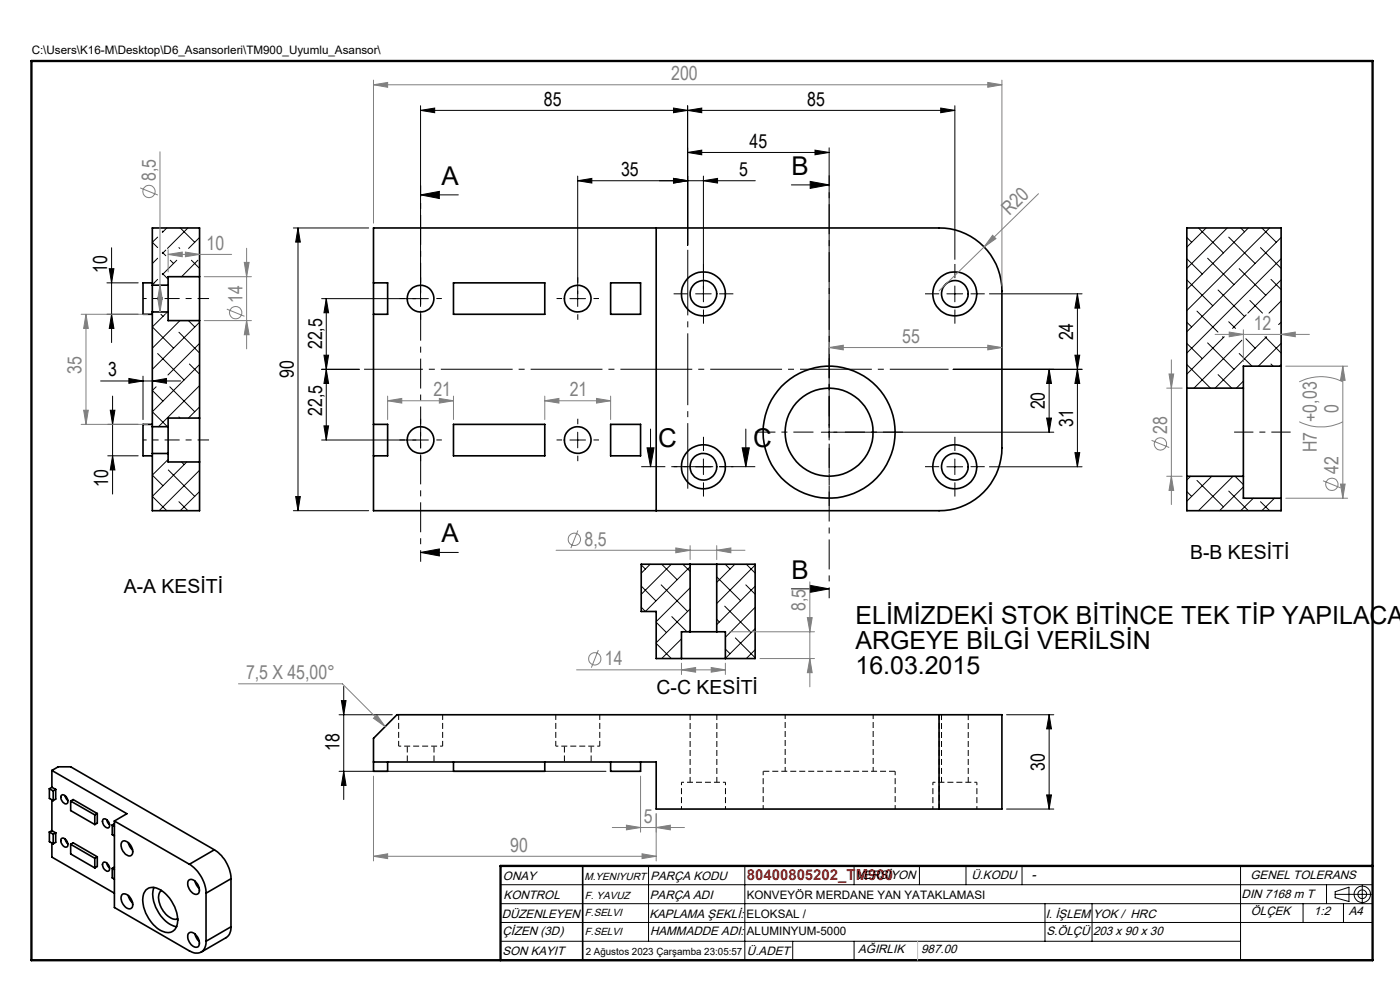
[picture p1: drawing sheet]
<svg xmlns="http://www.w3.org/2000/svg" width="297mm" height="210mm" viewBox="0 0 297 210" stroke-linecap="round" stroke-linejoin="round" font-family="sans-serif">
<g fill="none" stroke="#000" stroke-width=".21">
<path d="M89.2 23.4l3-.5v1zM89.2 22.4v42.6M89.2 23.4h113.4M122.6 38.3l3-.5v1zM122.6 37.4v27.6M122.6 38.3h37.6M142.9 37.8l3 .5-3 .5zM142.9 22.9l3 .5-3 .5zM145.9 23.4l3-.5v1zM145.9 32.3l3-.5v1zM145.9 22.4v29.6M145.9 32.3h30"/>
<path d="M149.2 38.3l3-.5v1zM149.2 37.4v26.6M167.9 39.2h8M171.9 38.5l4 .7-4 .8zM172.9 31.8l3 .5-3 .5zM175.9 31.4v61.9M199.6 22.9l3 .5-3 .5zM202.6 22.4v32.6M22.7 60h6.6M23.2 57h1l-.5 3zM23.7 52.6v20.1M33.4 54.8l-1.1 1.1"/>
<path d="M33.4 59.3l-.7 .7M33.4 50.3l-1.1 1.1 1.1 1.1M34.4 58l1.3 1.2M34.4 53.5l.8 .7M34.4 49l.2 .2M35.2 53l-.8 .8M35.4 48.4l-1 .9M36.1 55.2l.7 .7M37.5 55.2l-3.1 3.1M38 52.5l.1 .2M38.2 48.4l3.1 3M39.9 48.4l-4.4 4.3"/>
<path d="M40.6 55.2l1.7 1.7M42 55.2l-3.5 3.5M42.2 50.5l-2.2 2.2M62.2 48.4h16M63.2 48.4v59.9M63.2 48.4l.5 3h-1zM89.2 41.3l4-.7v1.5zM89.2 41.3h8M251.8 59.4l5.5 5.5M251.8 54.9l3.3 3.2M251.8 50.4l1 1M254.2 48.4l5.3 5.2"/>
<path d="M255.9 48.4l-4.1 4M256.2 54.8l5.6 5.6M260.3 48.4l-8.5 8.5M260.7 50.3l5.6 5.6M262.9 57l5.6 5.6M263.2 48.4l.8 .8M264.8 48.4l-13 13M267.4 52.5l4.4 4.4M267.7 48.4l3.1 3M269.3 48.4l-17.5 17.5M269.6 59.3l2.2 2.1M271.8 50.4l-20 20"/>
<path d="M271.8 54.9l-20 20M271.8 59.4l-7.1 7M22.7 66.7h6.6M23.7 66.7l.5 3h-1zM30.3 79.8v9.2M32.7 60l-.4 .4M33.4 75l5.7 5.6M34.1 66.7l.5 .4M35 66.7l-2.7 2.6 4.5 4.6M35.5 66.2l-.3 .3M38 70.5l4.3 4.4M38.2 68l-5.9 5.9"/>
<path d="M40 68l1.3 1.3M40.2 77.2l2.1 2.2M42.3 68.4l-10 9.9M42.3 72.8l-6.7 6.7M42.3 77.3l-10 10 3.2 3.2M68.2 63.4h22.7M68.2 78.3h8M68.7 75.3h1l-.5 3zM69.2 63.4l.5 2.9h-1zM69.2 78.3l.5 3h-1zM69.2 63.4v29.9M120.9 63.4h3.3"/>
<path d="M147.6 62.3h3.3M200.9 62.3h3.3M202.2 78.3h27.4M202.6 60.7v3.3M209.9 62.3h19.7M222.6 78.3v13.4M222.6 78.3l.5 3h-1.1zM228 75.3h1.1l-.5 3zM228.6 62.3v36.7M228.6 62.3l.5 3.1h-1.1zM228.6 78.3l.5 3h-1.1zM251.8 77.3l5 5"/>
<path d="M251.8 72.8l3.3 3.3M251.8 68.4l1 .9M253.9 66l4.5 4.4M256.2 72.7l5.6 5.6M258.4 79.5l2.9 2.8M258.4 61.5l5.6 5.6M259.4 71.4l.1 .2M259.7 71.4l-7.9 8M260.7 68.3l1.4 1.4M262.9 75l2.7 2.7M263.5 72.2l-10.2 10.1M264.3 71.9l2 2"/>
<path d="M264.4 66.8l-2.9 2.9M265.1 63.7l2.7 2.7M268.4 71.4l3.4 3.5M268.7 71.4l-10.9 10.9M269.6 77.2l.5 .5M271.8 63.8l-2.6 2.6M271.8 68.4l-.5 .5M271.8 72.8l-4.9 4.9M271.8 77.3l-.4 .4M21.3 80.8h17M22.9 90h6.4M22.9 96.7h6.4"/>
<path d="M23.4 87h1l-.5 3zM23.9 84v20.8M23.9 96.7l.5 3h-1zM27.3 80.3l3 .5-3 .5zM32.3 80.8l3-.5v1zM32.5 96.2l-.2 .1M33.1 82l-.8 .8 2.3 2.3M35.7 97.5l-3.4 3.3 2.3 2.2M35.7 99.7l5.6 5.6M36 82l5.3 5.3M38 88.4l.2 .3M38.5 98l.6 .6"/>
<path d="M39.6 98l-7.3 7.3 3.1 3M42.3 99.8l-8.5 8.5M42.3 81.8l-8.7 8.7M42.3 86.3l-2.3 2.4M68.2 93.3h22.7M68.7 90.3h1l-.5 3zM89.2 91.7v3.3M120.9 93.3h3.3M122.6 91.7v3.3M137.3 95h1.4l-.7 4zM138 91v8M147.6 99h3.3"/>
<path d="M149.2 97.4v3.3M157.4 95h1.6l-.8 4zM158.2 91v8M200.9 99h3.3M202.6 97.4v3.3M209.9 99h19.7M222 88.7h1.1l-.5 3zM223.6 91.7h-49.4M228 96h1.1l-.5 3zM263.8 80.8l-1.5 1.5M38 106.4l1.9 1.9M42.3 104.3l-4.1 4"/>
<path d="M62.2 108.3h16M62.7 105.3h1l-.5 3zM89.2 117.2l4-.8v1.5zM89.2 117.2h8M136 119.8l.9 .9M137.9 119.7l-1.9 1.9M140.4 119.7l3.3 3.3M142.4 119.7l-6.4 6.4M144.9 119.7l1.5 1.5M153.8 119.7l1.1 1M155.9 119.7l-3.9 3.8M158.3 119.7l1.9 1.9"/>
<path d="M160.2 119.9l-8.2 8.1M251.8 104.3l1 1M252.6 101l-.8 .8M253.9 101.9l5.6 5.6M257.1 101l-5.3 5.3M260.7 104.2l4.1 4.1M261.6 101l-7.4 7.3M262 101l1.8 1.8M263.8 103.3l-5.1 5M265.9 105.7l-2.7 2.6M267.4 106.4l1.9 1.9M270.4 105.7l-2.7 2.6"/>
<path d="M136 124.3l3.1 3.2M139.2 136.5l3.2 3.2M139.2 132l2.2 2.2M140.3 124.1l5.6 5.6M142.5 130.8l3.2 3.2M144.6 135.5l-4.2 4.2M146.4 120.2l-9.5 9.5-.9-.9M146.4 124.7l-7.2 7.2M146.4 129.2l-7.2 7.1M146.4 133.7l-.3 .3M152 131.4l.6 .5M152 122.4l5.1 5.1"/>
<path d="M153.7 128.6l5.6 5.6M153.9 137.7l1 1M156 135.3l4.2 4.2M158.2 124.1l2 1.9M160.2 124.3l-8.2 8.2M160.2 128.8l-6.3 6.4M160.2 133.3l-6.3 6.4M160.2 137.8l-1.9 1.9M167.9 124.9h8M171.9 124.2l4 .7-4 .8zM71.9 151.6h11.3M72.4 148.6h1l-.5 3z"/>
<path d="M72.9 145.6v24M213.5 151.6h10.1M222.6 151.6l.5 3h-1.1zM222.6 151.6v20M71.9 163.6h56.7M72.9 163.6l.5 3h-1zM213.5 171.6h10.1M222 168.6h1.1l-.5 3zM106.2 187.7h185M106.2 191.7h185M106.2 195.7h185M106.2 199.7h157"/>
<path d="M137.6 183.7v16M158 183.7v20M168.2 199.7v4M181.2 183.7v4M181.2 199.7v4M195.1 183.7v4M204.9 183.7v4M216.8 183.7v4M221.7 191.7v8M231.7 191.7v8M263.2 183.7v20M276.4 191.7v4"/>
<path d="M281.4 187.7v4M283.2 189.7h7.8M283.2 189.2l3-1v3l-3-.8zM285 191.7v4M289 187.8v3.8"/>
<circle cx="289" cy="189.7" r=".93"/>
<circle cx="289" cy="189.7" r="1.74"/>
</g>
<g fill="none" stroke="#000" stroke-width=".35">
<path d="M32.3 60h-2v6.7h2M42.3 58.7v9.3M42.3 58.7v-10.3h-10v12.1M42.3 58.7h-6.6v1.8M79.2 48.4h120a13.3 13.3 0 0 1 13.3 13.3v33.3a13.3 13.3 0 0 1-13.3 13.3h-120zM79.2 60h3v6.7h-3M96.2 60h19.4v6.7h-19.4zM129.5 60h6.4v6.7h-6.4zM139.2 48.4v59.9M32.3 60.5v5.7M32.3 60.5h3.4M32.3 66.2v24.3"/>
<path d="M32.3 66.2h3.4M35.7 60.5v5.7M35.7 66.2v1.8h6.6M42.3 68v20.7M271.8 77.7v28M271.8 77.7v-29.3h-20v33.9M271.8 77.7h-8v4.6M32.3 90.5v5.7M32.3 96.2v12.1h10v-10.3M32.3 90h-2v6.7h2M32.3 96.2h3.4M32.3 90.5h3.4"/>
<path d="M35.7 90.5v5.7M35.7 96.2v1.8h6.6M42.3 88.7v9.3M42.3 88.7h-6.6v1.8M79.2 90h3v6.7h-3M96.2 90h19.4v6.7h-19.4zM129.5 90h6.4v6.7h-6.4zM251.8 82.3v18.7M251.8 82.3h12M263.8 82.3v18.7M146.4 119.7h5.6M146.4 119.7h-10.4v10h3.2v10h5.4"/>
<path d="M146.4 119.7v14.3M152 119.7h8.2v20h-6.3M152 119.7v14.3M251.8 101v7.3h20v-2.6M251.8 101h12M263.8 101v4.7h8M144.6 139.7h9.3M146.4 134h5.6M146.4 134h-1.8v5.7M152 134h1.9v5.7M199.2 151.6h13.3v20h-13.3M199.2 151.6h-115l-5 5v7h3v-2"/>
<path d="M199.2 151.6v20M10.5 167.3l.8 .5M10.5 167.3v2.1l.8 .4M10.5 176.5v2l.8 .5M10.5 176.5l.8 .4M11 163.4l15.9 9.2-2.6 1.6M11 163.4l1.3-.7h2.7l30.5 17.6M11 176.2l.8 .5M11 163.4v3.6M11 169.6v6.6M11 178.8v3l13.3 7.7M11 167l.8 .5"/>
<path d="M11 167l-.5 .3M11 176.2l-.5 .3M11.3 167.8v2M11.3 176.9v2.1M11.8 167.5v2l-.5 .3M11.8 176.7v2l-.5 .3M11.8 167.5l-.5 .3M11.8 176.7l-.5 .2M13 177.9a1.07 1.07 0 0 1 1.4 1.2 .54 .54 0 0 1-.4 .6 .54 .54 0 0 1-.7-.4 1.28 1.28 0 0 1-.3-1.4zM13 168.7a1.06 1.06 0 0 1 1.4 1.2 .5 .5 0 0 1-.3 .6 .5 .5 0 0 1-.6-.2 1.3 1.3 0 0 1-.5-1.6zM13.8 168.8l.6 1M13.8 178l.6 1"/>
<path d="M15 169.9l.5-.3 5.1 3M15 179.1l.5-.3 5.1 2.9M15 169.9v2l5.1 3M15 179.1v2l5.1 3M15 169.9l5.1 3M15 179.1l5.1 3M20.1 172.9v2M20.6 172.6v2l-.5 .3M20.6 172.6l-.5 .3M21.9 173.8a1.17 1.17 0 0 1 1.3 1.5 .64 .64 0 0 1-.6 .3 .64 .64 0 0 1-.6-.5 1.25 1.25 0 0 1-.1-1.3zM22.6 173.9l.2 .5 .4 .5M23.8 175l.5 .3"/>
<path d="M23.8 175v2.1l.5 .2M24.3 174.2v18.3l15.9 9.2a2.15 2.15 0 0 0 2.5 .3 2.15 2.15 0 0 0 1-2.3M24.3 174.2l15.9 9.1M24.3 174.8l-.5 .2M25.9 178.6a1.42 1.42 0 0 1 1.9 .9 1.26 1.26 0 0 1-.2 2.1 2.24 2.24 0 0 1-1.7-3zM27.2 178.7l.3 .9 .6 .7M79.2 161.6h60v10h60M96.2 161.6v2h19.4v-2M129.5 161.6v2h6.4v-2M20.1 182.1v2M20.6 181.7v2.1l-.5 .3M20.6 181.7l-.5 .4"/>
<path d="M21.9 182.9a1.18 1.18 0 0 1 1.1 .6 1.18 1.18 0 0 1 0 1.3 1.23 1.23 0 0 1-1.1-1.9zM22.6 183.1l.2 .5 .4 .5M23.8 184.2v2l.5 .3M23.8 184.2l.5 .3M24.3 183.9l-.5 .3M25.9 189.8a1.42 1.42 0 0 1 1.9 .9 1.26 1.26 0 0 1-.2 2.1 2.24 2.24 0 0 1-1.7-3zM27.2 190l.3 .8 .6 .7M30.9 188.8a2.47 2.47 0 0 1 3.2 0 7.6 7.6 0 0 1 3.4 7.7 2.15 2.15 0 0 1-3.4 .9 7.8 7.8 0 0 1-3.7-7.5zM32.6 188.3a7.4 7.4 0 0 0 2.7 7.2l1 .7 1.2 .4M34.2 188.9a2.89 2.89 0 0 0-.1 3.4 4 4 0 0 0 3.3 2.7l.3-.1M39.9 198.1a1.03 1.03 0 0 1 1.8 .4 1.81 1.81 0 0 1 .3 2.4 2.07 2.07 0 0 1-2.2-2.5zM40 186.7a1.26 1.26 0 0 1 1.8 .8 1.52 1.52 0 0 1 0 2.2 2.15 2.15 0 0 1-1.8-3z"/>
<path d="M40.2 183.3a7.8 7.8 0 0 1 3.5 6.2M41.4 186.9l.3 .8 .6 .8M41.4 198.1l.3 .8 .6 .8M43.7 189.5v10.2M45.5 180.3a7.8 7.8 0 0 1 3.5 6.1M45.5 180.3l-5.3 3M49 196.6a2.59 2.59 0 0 1-1 2.3l-5.3 3.1M49 186.4l-5.3 3.1M49 186.4v10.2M49 196.6l-5.3 3.1M123.6 183.7v20M106.2 203.7h185"/>
<circle cx="89.2" cy="63.3" r="2.83"/>
<circle cx="122.6" cy="63.3" r="2.83"/>
<circle cx="149.2" cy="62.3" r="2.83"/>
<circle cx="149.2" cy="62.3" r="4.7"/>
<circle cx="202.6" cy="62.3" r="2.83"/>
<circle cx="202.6" cy="62.3" r="4.7"/>
<circle cx="89.2" cy="93.4" r="2.83"/>
<circle cx="122.6" cy="93.4" r="2.83"/>
<circle cx="149.2" cy="99" r="2.83"/>
<circle cx="149.2" cy="99" r="4.7"/>
<circle cx="175.9" cy="91.7" r="9.3"/>
<circle cx="175.9" cy="91.7" r="14"/>
<circle cx="202.6" cy="99" r="2.83"/>
<circle cx="202.6" cy="99" r="4.7"/>
</g>
<path d="M6.7 12.9h284.5v190.8h-284.5zM291.2 183.7h-185v20" fill="none" stroke="#000" stroke-width=".5"/>
<path d="M194.7 199.7v4" fill="none" stroke="#c0c0c0" stroke-width=".21"/>
<path d="M84.6 158.3h9.3M117.9 158.3h9.3M144.6 165.9v5.7M153.9 165.9h-9.3M153.9 171.6v-5.7M197.9 165.9v5.7M207.2 165.9h-9.3M207.2 171.6v-5.7" fill="none" stroke="#000" stroke-width=".21" stroke-dasharray="1.3 .6" stroke-dashoffset=".7" stroke-linecap="butt"/>
<path d="M189.9 163.6h-28" fill="none" stroke="#000" stroke-width=".21" stroke-dasharray="1.3 .6" stroke-linecap="butt"/>
<path d="M84.6 151.6v6.7M93.9 158.3v-6.7M117.9 151.6v6.7M127.2 158.3v-6.7M199.2 151.6v20" fill="none" stroke="#000" stroke-width=".21" stroke-dasharray="1.3 .6" stroke-dashoffset=".2" stroke-linecap="butt"/>
<path d="M146.4 151.6v14.3M199.7 151.6v14.3M152.1 165.9v-14.3M205.4 165.9v-14.3" fill="none" stroke="#000" stroke-width=".21" stroke-dasharray="1.3 .6" stroke-dashoffset=".1" stroke-linecap="butt"/>
<path d="M86.4 158.3v3.3M119.7 158.3v3.3M92.1 161.6v-3.3M125.4 161.6v-3.3" fill="none" stroke="#000" stroke-width=".21" stroke-dasharray="1.3 .6" stroke-dashoffset="-.1" stroke-linecap="butt"/>
<path d="M161.9 163.6v8M189.9 171.6v-8" fill="none" stroke="#000" stroke-width=".21" stroke-dasharray="1.3 .6" stroke-dashoffset=".4" stroke-linecap="butt"/>
<path d="M166.6 151.6v12M185.2 163.6v-12" fill="none" stroke="#000" stroke-width=".21" stroke-dasharray="1.3 .6" stroke-dashoffset=".3" stroke-linecap="butt"/>
<g fill="none" stroke="#808080" stroke-width=".21">
<path d="M79.2 18l3-.5v1zM79.2 17v30.3M79.2 18h133.3M209.5 17.5l3 .5-3 .5zM212.5 17v43.7M29.7 39.9l3.8 1.5M33.9 32.2v34M35.7 54l3-.5v1zM35.7 52.9v4.8M35.7 54h13.4M39.3 53.5l3 .5-3 .5zM43.3 58.7h10"/>
<path d="M51.8 55.7h1l-.5 3zM52.3 52.7v21.3M210.6 49.9l.7 .7-2.5 1.8zM220.3 41.1l-21.1 20.6M17.2 66.7h14.1M18.2 66.7l.5 3h-1zM18.2 66.7v23.3M33.4 63.2h1l-.5 3zM33.9 60.5l.5 3h-1zM43.3 68h10M48.1 65.6l3.8 1.5M52.3 68l.5 3h-1z"/>
<path d="M175.9 73.7l3-.5v1zM175.9 72.7v2.3M175.9 73.7h36.6M209.6 73.2l2.9 .5-2.9 .5zM248 79.3h1l-.5 3zM248.5 76.3v30.7M257.8 70.9h20M260.8 70.4l3 .5-3 .5zM263.8 69.9v6.8M271.8 70.9l3-.5v1zM272.8 77.7h13.1M284.9 77.7l.5 3h-1z"/>
<path d="M284.9 77.7v28M17.2 90h14.1M17.7 87h1l-.5 3zM82.2 85l3-.5v1zM82.2 85h14M82.2 84v5M93.2 84.5l3 .5-3 .5zM96.2 84v5M115.6 85l3-.5v1zM115.6 84v5M115.6 85h13.9M126.5 84.5l3 .5-3 .5z"/>
<path d="M129.5 84v5M244.3 93.4l3.7 1.5M247.5 82.3h3.3M275.6 89.5a10.3 10.3 0 0 0 9.3 0M275.6 81a10.3 10.3 0 0 1 9.3 0M118 116.7h40M122.6 112.5l-1.5 3.8M143.4 116.2l3 .5-3 .6zM146.4 115.7v3M152 116.7l3-.5v1.1zM152 115.7v3M247.5 101h3.3"/>
<path d="M248.5 101l.5 3h-1zM272.8 105.7h13.1M280.7 102l3.7 1.5M284.4 102.7h1l-.5 3zM126.9 137.9l-1.5 3.7M154.9 134h17.9M161.2 139.7h11.6M171.3 131h1l-.5 3zM171.8 139.7l.5 3h-1zM171.8 123.4v22.3M50.6 145.1h22l9.1 9M79.2 152.4l.7-.7 1.8 2.4z"/>
<path d="M122.3 142.1h31.6M144.6 142.1l3-.5v1zM144.6 140.7v2.4M150.9 141.6l3 .5-3 .5zM153.9 140.7v2.4M79.2 164.6v18M129.9 175.5h15.3M132.9 175l3 .5-3 .5zM135.9 164.6v11.9M139.2 175.5l3-.5v1zM139.2 172.6v10M79.2 181.6l3-.5v1z"/>
<path d="M79.2 181.6h60M136.2 181.1l3 .5-3 .5z"/>
<circle cx="31.6" cy="40.6" r="1.31"/>
<circle cx="50" cy="66.3" r="1.3"/>
<circle cx="246.2" cy="94.1" r="1.3"/>
<circle cx="121.9" cy="114.4" r="1.3"/>
<circle cx="282.5" cy="102.7" r="1.3"/>
<circle cx="126.2" cy="139.7" r="1.31"/>
</g>
<path d="M30.3 63.3h5.4M30.3 93.3h5.4" fill="none" stroke="#000" stroke-width=".21" stroke-dasharray="15.2 1.3 1.3 1.3" stroke-dashoffset="14.5" stroke-linecap="butt"/>
<path d="M35.7 63.3h8.6M35.7 93.3h8.6" fill="none" stroke="#000" stroke-width=".21" stroke-dasharray="15.2 1.3 1.3 1.3" stroke-dashoffset="12.8" stroke-linecap="butt"/>
<path d="M261.8 91.7h12" fill="none" stroke="#000" stroke-width=".21" stroke-dasharray="15.2 1.3 1.3 1.3" stroke-dashoffset="11.1" stroke-linecap="butt"/>
<path d="M145.9 103.7v-50.7" fill="none" stroke="#000" stroke-width=".21" stroke-dasharray="15.2 1.3 1.3 1.3" stroke-dashoffset="1.3" stroke-linecap="butt"/>
<path d="M201.2 78.3h-124" fill="none" stroke="#000" stroke-width=".21" stroke-dasharray="15.2 1.3 1.3 1.3" stroke-dashoffset="2.8" stroke-linecap="butt"/>
<g fill="none" stroke="#000" stroke-width=".21" stroke-dasharray="15.2 1.3 1.3 1.3" stroke-linecap="butt">
<path d="M89.2 60v-1.2M122.6 60v-1.2M149.2 59v-3M202.6 59v-3M85.9 63.3h-1.2M89.2 66.7v1.1M92.6 63.3h1.1M119.2 63.3h-1.1M122.6 66.7v1.1M125.9 63.3h1.2M145.9 62.3h-3M149.2 65.7v3"/>
<path d="M152.6 62.3h3M199.2 62.3h-3M202.6 65.7v3M205.9 62.3h3M85.9 93.3h-1.2M89.2 90v-1.2M89.2 96.7v1.1M92.6 93.3h1.1M119.2 93.3h-1.1M122.6 90v-1.2M122.6 96.7v1.1M125.9 93.3h1.2"/>
<path d="M145.9 99h-3M149.2 95.7v-3M152.6 99h3M199.2 99h-3M202.6 95.7v-3M205.9 99h3M149.2 102.3v3M202.6 102.3v3"/>
</g>
<path d="M172.6 91.7h-12.4M175.9 88.3v-12.3M175.9 95v12.3M179.2 91.7h12.4" fill="none" stroke="#000" stroke-width=".21" stroke-dasharray="15.2 1.3 1.3 1.3" stroke-dashoffset="11" stroke-linecap="butt"/>
<path d="M89.2 39.3v79.9" fill="none" stroke="#000" stroke-width=".21" stroke-dasharray="6.3 1.3 1.3 1.3" stroke-dashoffset="3.9" stroke-linecap="butt"/>
<path d="M175.9 126.9v-89.7" fill="none" stroke="#000" stroke-width=".21" stroke-dasharray="6.3 1.3 1.3 1.3" stroke-dashoffset="4" stroke-linecap="butt"/>
<path d="M136 99h24.2" fill="none" stroke="#000" stroke-width=".21" stroke-dasharray="6.3 1.3 1.3 1.3" stroke-dashoffset="1.2" stroke-linecap="butt"/>
<g fill="#000">
<path d="M142.9 37.8l3 .5-3 .5zM122.6 38.3l3-.5v1zM142.9 22.9l3 .5-3 .5zM89.2 23.4l3-.5v1z"/>
<path d="M142.9 37.8l3 .5-3 .5zM149.2 38.3l3-.5v1zM145.9 23.4l3-.5v1zM199.6 22.9l3 .5-3 .5zM145.9 32.3l3-.5v1zM172.9 31.8l3 .5-3 .5zM27.3 80.3l3 .5-3 .5zM32.3 80.8l3-.5v1z"/>
<path d="M63.2 48.4l.5 3h-1zM62.7 105.3h1l-.5 3zM222.6 151.6l.5 3h-1.1zM222 168.6h1.1l-.5 3zM23.2 57h1l-.5 3zM23.7 66.7l.5 3h-1zM23.4 87h1l-.5 3zM23.9 96.7l.5 3h-1z"/>
<path d="M89.2 41.3l4-.7v1.5zM89.2 117.2l4-.8v1.5z"/>
<path d="M228 75.3h1.1l-.5 3zM228.6 62.3l.5 3.1h-1.1zM68.7 75.3h1l-.5 3zM69.2 63.4l.5 2.9h-1z"/>
<path d="M228.6 78.3l.5 3h-1.1zM228 96h1.1l-.5 3zM222.6 78.3l.5 3h-1.1zM222 88.7h1.1l-.5 3zM69.2 78.3l.5 3h-1zM68.7 90.3h1l-.5 3z"/>
<path d="M171.9 124.2l4 .7-4 .8zM171.9 38.5l4 .7-4 .8zM137.3 95h1.4l-.7 4zM157.4 95h1.6l-.8 4z"/>
<path d="M72.9 163.6l.5 3h-1zM72.4 148.6h1l-.5 3z"/>
</g>
<g fill="#808080">
<path d="M210.6 49.9l.7 .7-2.5 1.8z"/>
<path d="M126.5 84.5l3 .5-3 .5zM115.6 85l3-.5v1zM93.2 84.5l3 .5-3 .5zM82.2 85l3-.5v1zM136.2 181.1l3 .5-3 .5zM79.2 181.6l3-.5v1zM152 116.7l3-.5v1.1zM143.4 116.2l3 .5-3 .6z"/>
<path d="M175.9 73.7l3-.5v1zM209.6 73.2l2.9 .5-2.9 .5zM79.2 152.4l.7-.7 1.8 2.4zM132.9 175l3 .5-3 .5zM139.2 175.5l3-.5v1zM35.7 54l3-.5v1zM39.3 53.5l3 .5-3 .5zM260.8 70.4l3 .5-3 .5zM271.8 70.9l3-.5v1zM144.6 142.1l3-.5v1zM150.9 141.6l3 .5-3 .5z"/>
<path d="M79.2 18l3-.5v1zM209.5 17.5l3 .5-3 .5z"/>
<path d="M52.3 68l.5 3h-1zM51.8 55.7h1l-.5 3zM17.7 87h1l-.5 3zM18.2 66.7l.5 3h-1zM284.4 102.7h1l-.5 3zM284.9 77.7l.5 3h-1zM171.8 139.7l.5 3h-1zM171.3 131h1l-.5 3z"/>
<path d="M33.9 60.5l.5 3h-1zM33.4 63.2h1l-.5 3z"/>
<path d="M248 79.3h1l-.5 3zM248.5 101l.5 3h-1z"/>
</g>
<g font-size="5.5">
<text x="93.7" y="39.2">A</text>
<text x="167.9" y="37.1">B</text>
<text x="139.6" y="94.9">C</text>
<text x="159.8" y="94.9">C</text>
<text x="93.7" y="115">A</text>
<text x="167.9" y="122.8">B</text>
</g>
<g font-size="5.3">
<text x="181.5" y="132.3">ELİMİZDEKİ STOK BİTİNCE TEK TİP YAPILACAK</text>
<text x="181.5" y="137.6">ARGEYE BİLGİ VERİLSİN</text>
<text x="181.5" y="142.9">16.03.2015</text>
</g>
<g font-size="4.1" fill="#808080">
<text x="142.4" y="17.1">200</text>
<text x="33" y="38.5" transform="rotate(-90 33 38.5)">8,5</text>
<text x="214.2" y="45.8" transform="rotate(-44 214.2 45.8)">R20</text>
<text x="43.8" y="53">10</text>
<text x="51.4" y="64.2" transform="rotate(-90 51.4 64.2)">14</text>
<text x="266" y="70">12</text>
<text x="191.4" y="72.8">55</text>
<text x="17.3" y="79.3" transform="rotate(-90 17.3 79.3)">35</text>
<text x="91.9" y="84.1">21</text>
<text x="120.9" y="84.1">21</text>
<text x="284" y="87.5" transform="rotate(-90 284 87.5)">0</text>
<text x="247.6" y="92" transform="rotate(-90 247.6 92)">28</text>
<text x="279.3" y="95.9" transform="rotate(-90 279.3 95.9)">H7 +0,03</text>
<text x="284" y="100.6" transform="rotate(-90 284 100.6)">42</text>
<text x="124" y="115.8">8,5</text>
<text x="170.9" y="129.7" transform="rotate(-90 170.9 129.7)">8,5</text>
<text x="128.3" y="141.1">14</text>
<text x="52.2" y="144.1">7,5 X 45,00°</text>
<text x="136.6" y="174.6">5</text>
<text x="108.2" y="180.7">90</text>
</g>
<g font-size="4.1">
<text x="115.4" y="22.5">85</text>
<text x="171.2" y="22.5">85</text>
<text x="159" y="31.4">45</text>
<text x="131.8" y="37.4">35</text>
<text x="156.8" y="37.4">5</text>
<text x="22.8" y="57.9" transform="rotate(-90 22.8 57.9)">10</text>
<text x="68.3" y="74.1" transform="rotate(-90 68.3 74.1)">22,5</text>
<text x="227.6" y="72.2" transform="rotate(-90 227.6 72.2)">24</text>
<text x="23" y="79.9">3</text>
<text x="62.3" y="80.2" transform="rotate(-90 62.3 80.2)">90</text>
<text x="68.3" y="88.3" transform="rotate(-90 68.3 88.3)">22,5</text>
<text x="221.6" y="86.9" transform="rotate(-90 221.6 86.9)">20</text>
<text x="227.6" y="90.5" transform="rotate(-90 227.6 90.5)">31</text>
<text x="23" y="103.2" transform="rotate(-90 23 103.2)">10</text>
<text x="252.5" y="118.6">B-B KESİTİ</text>
<text x="26.2" y="125.8">A-A KESİTİ</text>
<text x="139.3" y="147.2">C-C KESİTİ</text>
<text x="72" y="159.3" transform="rotate(-90 72 159.3)">18</text>
<text x="221.6" y="163.5" transform="rotate(-90 221.6 163.5)">30</text>
</g>
<text font-size="3.2" fill="#f00" x="158.4" y="186.7">80400805202_TM900</text>
<text font-size="2.8" x="218.8" y="186.4">-</text>
<g font-size="2.6">
<text x="106.7" y="186.7">ONAY</text>
<text x="106.8" y="190.6">KONTROL</text>
<text x="137.9" y="190.6">PARÇA ADI</text>
<text x="138" y="186.7">PARÇA KODU</text>
<text x="181.5" y="186.4">VERSİYON</text>
<text x="206.1" y="186.4">Ü.KODU</text>
<text x="263.4" y="190.5">DIN 7168 m T</text>
<text x="265.3" y="186.4">GENEL TOLERANS</text>
<text x="106.4" y="194.8">DÜZENLEYEN</text>
<text x="137.8" y="194.8">KAPLAMA ŞEKLİ:</text>
<text x="221.8" y="194.8">I. İŞLEM</text>
<text x="231.9" y="194.8">YOK / HRC</text>
<text x="265.4" y="194.2">ÖLÇEK</text>
<text x="278.8" y="194.2">1:2</text>
<text x="286.1" y="194.2">A4</text>
<text x="106.6" y="198.4">ÇİZEN (3D)</text>
<text x="106.6" y="202.6">SON KAYIT</text>
<text x="137.9" y="198.4">HAMMADDE ADI:</text>
<text x="158.5" y="202.6">Ü.ADET</text>
<text x="182.1" y="202.2">AĞIRLIK</text>
<text x="195.4" y="202.2">987.00</text>
<text x="222" y="198.3">S.ÖLÇÜ</text>
<text x="231.9" y="198.3">203 x 90 x 30</text>
</g>
<g font-size="2.5">
<text x="6.7" y="11.5">C:\Users\K16-M\Desktop\D6_Asansorleri\TM900_Uyumlu_Asansor\</text>
<text x="158.4" y="190.6">KONVEYÖR MERDANE YAN YATAKLAMASI</text>
<text x="158.4" y="194.8">ELOKSAL /</text>
<text x="158.4" y="198.4">ALUMINYUM-5000</text>
</g>
<g font-size="2.2">
<text x="124" y="186.7">M.YENIYURT</text>
<text x="124.1" y="190.6">F. YAVUZ</text>
<text x="124.1" y="194.3">F.SELVI</text>
<text x="124.1" y="198.4">F.SELVI</text>
</g>
<text font-size="2.1" x="124.3" y="202.6">2 Ağustos 2023 Çarşamba 23:05:57</text>
</svg>
